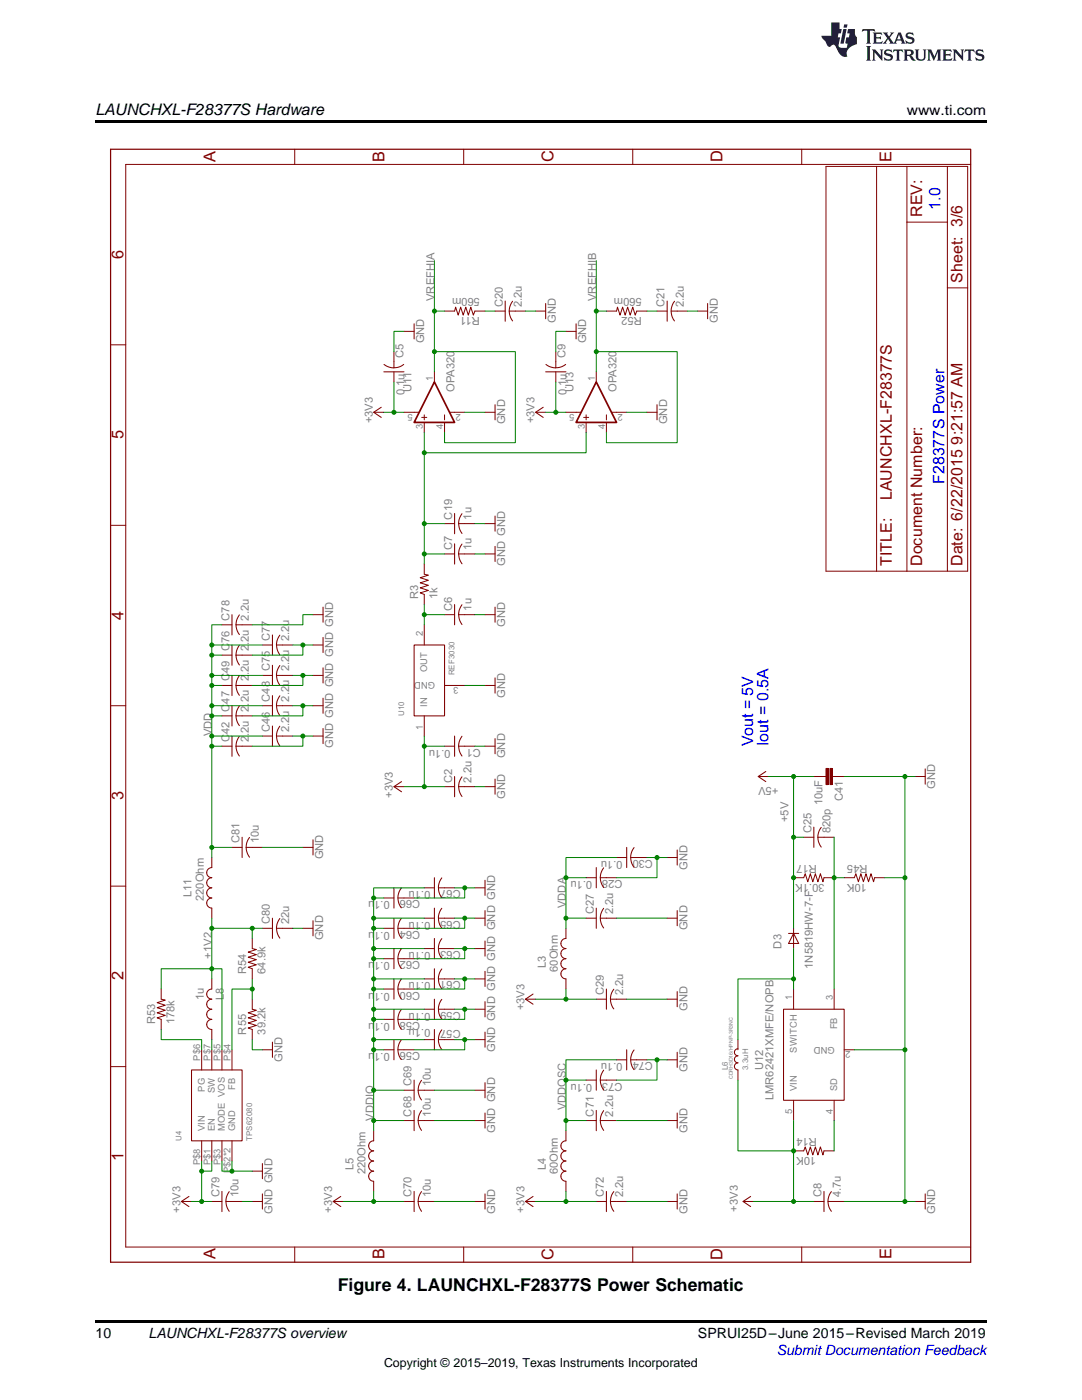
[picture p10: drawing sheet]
<svg xmlns="http://www.w3.org/2000/svg" width="216mm" height="279mm" viewBox="0 0 216 279" stroke-linecap="round" stroke-linejoin="round" font-family="sans-serif">
<path d="M19 263.5h177.8v.6h-177.8z" fill="#000"/>
<g fill="none" stroke="#800000" stroke-width=".21">
<path d="M76.6 74.2h4M76.6 72.7l.8 .5 1.2 .2M80.6 72.7l-.8 .5-1.2 .2M82.6 64.6v3M100.8 60.1v4M102.3 60.1a3.2 3.2 0 0 0 0 4M108.9 74.2h4M108.9 60.6v3M108.9 72.7l.8 .5 1.2 .2M112.9 72.7l-.8 .5-1.2 .2M115 64.6v3M133.1 60.1v4"/>
<path d="M134.6 60.1a3.2 3.2 0 0 0 0 4M141.2 60.6v3M76.1 81.3l-1.5 1 1.5 1M98.8 80.8v3M108.4 81.3l-1.5 1 1.5 1M131.1 80.8v3M90.7 102.5v4M90.7 108.5v4.1M91.5 110.6l.3 1.2 .4 .7M91.5 104.5l.3 1.2 .4 .8M92.2 108.6l-.6 1.1-.1 .9M92.2 102.5l-.6 1.1-.1 .9"/>
<path d="M98.8 103v3M98.8 109v3.1M46.3 122.7v4M46.3 128.7v4.1M46.3 134.8v4M47.8 134.8a3.2 3.2 0 0 0 0 4M47.8 128.8a3.2 3.2 0 0 0 0 3.9M47.8 122.7a3.2 3.2 0 0 0 0 3.9M54.4 126.7v4M54.4 132.8v4M54.4 138.8v4.1M55.8 138.9a3.2 3.2 0 0 0 0 3.9"/>
<path d="M55.8 132.8a3.2 3.2 0 0 0 0 3.9M55.8 126.8a3.2 3.2 0 0 0 0 3.9M64.5 121.2v3M64.5 127.2v3M64.5 133.3v3M64.5 139.3v3.1M82.6 128.7h6.1v14.2h-6.1zM90.7 120.6v4.1M91.5 122.7l.3 1.2 .4 .7M92.2 120.7l-.6 1.1-.1 .9M98.8 121.2v3M98.8 135.3v3"/>
<path d="M46.3 140.8v4.1M46.3 146.9v4M47.8 146.9a3.2 3.2 0 0 0 0 4M47.8 140.9a3.2 3.2 0 0 0 0 3.9M54.4 144.9v4M55.8 144.9a3.2 3.2 0 0 0 0 4M64.5 145.4v3M80.1 156l-1.5 1 1.5 1M90.7 146.9v4M90.7 155v4M91.5 148.9l.3 1.2 .4 .8M91.5 157l.3 1.2 .4 .8"/>
<path d="M92.2 146.9l-.6 1.2-.1 .8M92.2 155l-.6 1.2-.1 .8M98.8 147.4v3M98.8 155.5v3M152.8 154l-1.5 1 1.5 1M184.6 153.5v3M42.3 173.1a1.01 1.01 0 0 0-1.1 1.1 1.01 1.01 0 0 0 1.1 1 1.01 1.01 0 0 0-1.1 1 1.01 1.01 0 0 0 1.1 1 1.01 1.01 0 0 0-1.1 1 1.01 1.01 0 0 0 1.1 1 1.01 1.01 0 0 0-1.1 1 1.01 1.01 0 0 0 1.1 1M48.3 167.1v4M49.1 169.1l.3 1.2 .4 .8M49.8 167.1l-.4 .8-.3 1.2M62.5 167.6v3M78.6 177.2v4"/>
<path d="M80.1 177.2a3.2 3.2 0 0 0 0 4M86.7 175.2v4M88.2 175.2a3.2 3.2 0 0 0 0 4M96.8 175.7v3M119 173.1v4.1M120.5 173.2a3.2 3.2 0 0 0 0 3.9M125 169.1v4M126.5 169.2a3.2 3.2 0 0 0 0 3.9M135.1 169.6v3.1M162.4 165.1v4M163.2 167.1l.1 .8 .6 1.2M163.9 165.1l-.5 .7-.2 1.3"/>
<path d="M42.3 197.4a1.01 1.01 0 0 0-1.1 1 1.01 1.01 0 0 0 1.1 1 1 1 0 0 0-1.1 1 1 1 0 0 0 1.1 1 1.01 1.01 0 0 0-1.1 1 1.01 1.01 0 0 0 1.1 1 1.01 1.01 0 0 0-1.1 1 1.01 1.01 0 0 0 1.1 1.1M54.4 183.2v4.1M55.8 183.3a3.2 3.2 0 0 0 0 3.9M62.5 183.8v3M78.6 183.2v4.1M78.6 189.3v4M78.6 195.4v4M80.1 195.4a3.2 3.2 0 0 0 0 4M80.1 189.3a3.2 3.2 0 0 0 0 4M80.1 183.3a3.2 3.2 0 0 0 0 3.9M86.7 181.2v4.1M86.7 187.3v4"/>
<path d="M86.7 193.3v4.1M86.7 199.4v4M88.2 199.4a3.2 3.2 0 0 0 0 4M88.2 193.4a3.2 3.2 0 0 0 0 3.9M88.2 187.3a3.2 3.2 0 0 0 0 4M88.2 181.3a3.2 3.2 0 0 0 0 3.9M96.8 181.7v3.1M96.8 187.8v3M96.8 193.8v3.1M96.8 199.9v3M106.4 198.4l-1.5 1 1.5 1M112.9 187.3a1.01 1.01 0 0 0-1 1 1.01 1.01 0 0 0 1 1 1.01 1.01 0 0 0-1 1 1.01 1.01 0 0 0 1 1 1 1 0 0 0-1 1 1 1 0 0 0 1 1 1.01 1.01 0 0 0-1 1 1.01 1.01 0 0 0 1 1.1"/>
<path d="M119 181.2v4.1M120.5 181.3a3.2 3.2 0 0 0 0 3.9M121 197.4v4M122.5 197.4a3.2 3.2 0 0 0 0 4M135.1 181.7v3.1M135.1 197.9v3M157.3 186.3h2.1M158.3 186.3l1.1 2h-2.1zM38.2 213.5h10.1v14.2h-10.1zM54.4 208v3M78.6 201.4v4.1M78.6 207.5v4"/>
<path d="M80.1 207.5a3.2 3.2 0 0 0 0 4M80.1 201.5a3.2 3.2 0 0 0 0 3.9M82.6 215.6v4M83.4 217.6l.3 1.2 .4 .7M84.1 215.6l-.6 1.1-.1 .9M86.7 205.5v4M88.2 205.5a3.2 3.2 0 0 0 0 3.9M96.8 206v3M96.8 216.1v3M119 213.5v4.1M120.5 213.6a3.2 3.2 0 0 0 0 3.9M125 209.5v4"/>
<path d="M126.5 209.5a3.2 3.2 0 0 0 0 4M135.1 210v3M147.2 209.3a.71 .71 0 0 0-.7 .7 .71 .71 0 0 0 .7 .7 .7 .7 0 0 0-.7 .7 .7 .7 0 0 0 .7 .7 .71 .71 0 0 0-.7 .7 .71 .71 0 0 0 .7 .7M156.3 201.4h12.1v18.2h-12.1zM37.7 238.8l-1.5 1 1.5 1M44.3 237.8v4M45.7 237.8a3.3 3.3 0 0 0 0 3.9M52.4 232.2v3M52.4 238.3v3M68 238.8l-1.5 1 1.5 1M74.6 227.7a1 1 0 0 0-1 1 1 1 0 0 0 1 1 1.01 1.01 0 0 0-1 1 1.01 1.01 0 0 0 1 1 1.01 1.01 0 0 0-1 1 1.01 1.01 0 0 0 1 1 1.01 1.01 0 0 0-1 1 1.01 1.01 0 0 0 1 1.1M82.6 221.6v4.1"/>
<path d="M82.6 237.8v4M83.4 223.6l.3 1.3 .4 .7M83.4 239.8l.3 1.2 .4 .7M84.1 221.6l-.6 1.2-.1 .8M84.1 237.8l-.6 1.1-.1 .9M96.8 222.1v3M96.8 238.3v3M106.4 238.8l-1.5 1 1.5 1M112.9 227.7a1 1 0 0 0-1 1 1 1 0 0 0 1 1 1.01 1.01 0 0 0-1 1 1.01 1.01 0 0 0 1 1 1.01 1.01 0 0 0-1 1 1.01 1.01 0 0 0 1 1 1.01 1.01 0 0 0-1 1 1.01 1.01 0 0 0 1 1.1M119 221.6v4.1M120.5 221.6a3.2 3.2 0 0 0 0 4M121 237.8v4"/>
<path d="M122.5 237.8a3.2 3.2 0 0 0 0 3.9M135.1 222.1v3M135.1 238.3v3M149.8 238.8l-1.5 1 1.5 1M164.4 237.8v4M165.9 237.8a3.2 3.2 0 0 0 0 3.9M184.6 238.3v3"/>
</g>
<g fill="none" stroke="#800000" stroke-width=".2">
<path d="M58.8 29.8v3M92.5 29.8v3M126.3 29.8v3M160 29.8v3M174.9 33.2v80.8M181 33.2v80.8M189 33.2h-24.2v80.8h24.2M193.7 32.8h-168.6v216.1h168.6M181 44.3h8M189 44.3v-11.1h4.1v80.8h-4.1v-56.5M189 57.5h4.1M189 44.3v13.2"/>
<path d="M22.1 68.8h3M78.6 70.2v3.2M78.6 74.2v2M80.6 66.1h2M86.7 74.2v2M88.7 62.1h2l.2-.8 .5 1.6 .5-1.6 .5 1.6 .5-1.6 .6 1.6 .4-1.6 .6 1.6 .3-.8h2M98.8 62.1h2M101.6 62.1h3.3M106.9 62.1h2M110.9 70.2v3.2M110.9 74.2v2M112.9 66.1h2.1"/>
<path d="M119 74.2v2M121 62.1h2l.2-.8 .5 1.6 .5-1.6 .5 1.6 .5-1.6 .5 1.6 .6-1.6 .5 1.6 .3-.8h2M131.1 62.1h2M133.9 62.1h3.3M139.2 62.1h2M74.6 82.3h2M80.6 82.3h3M84.1 83.3h1.1M84.7 82.8v1M84.7 84.3v2M88.7 82.8v1M88.7 84.3v2"/>
<path d="M89.8 82.3h2.9M96.8 82.3h2M106.9 82.3h2M112.9 82.3h3M116.5 83.3h1M117 82.8v1M117 84.3v2M121 82.8v1M121 84.3v2M122.1 82.3h2.9M129.1 82.3h2M22.1 104.8h3"/>
<path d="M84.7 112.6v2l.8 .2-1.7 .5 1.7 .5-1.7 .5 1.7 .5-1.7 .5 1.7 .5-1.7 .5 .9 .3v2M88.7 110.6h2M88.7 104.5h2M91.5 110.6h3.3M91.5 104.5h3.3M96.8 110.6h2M96.8 104.5h2M44.3 136.8h2M44.3 130.7h2M44.3 124.7h2M47.1 136.8h3.2M47.1 130.7h3.2"/>
<path d="M47.1 124.7h3.2M52.4 134.8h2M52.4 128.7h2M55.2 134.8h3.2M55.2 128.7h3.2M62.5 134.8h2M62.5 128.7h2M62.5 122.7h2M84.7 124.7v4M88.7 136.8h4M88.7 122.7h2M91.5 122.7h3.3"/>
<path d="M96.8 136.8h2M96.8 122.7h2M22.1 140.8h3M44.3 148.9h2M44.3 142.9h2M47.1 148.9h3.2M47.1 142.9h3.2M52.4 146.9h2M52.4 140.8h2M55.2 146.9h3.2M55.2 140.8h3.2M62.5 146.9h2"/>
<path d="M62.5 140.8h2M78.6 157h2M84.7 142.9v4M88.7 148.9h2M88.7 157h2M91.5 148.9h3.3M91.5 157h3.3M96.8 148.9h2M96.8 157h2M151.3 155h2M162.4 155h2.4M164.8 153.4h.4v3.2h-.4z"/>
<path d="M165.6 153.4h.4v3.2h-.4zM166 155h2.4M182.6 155h2M22.1 176.8h3M42.3 171.1v2M46.3 169.1h2M49.1 169.1h3.3M60.4 169.1h2.1M76.6 179.2h2M79.4 179.2h3.2M84.7 177.2h2M87.5 177.2h3.2"/>
<path d="M94.8 177.2h2M117 175.2h2M119.8 175.2h3.2M123 171.1h2M125.8 171.1h3.3M133.1 171.1h2M158.3 175.2h2.1l.3-.8 .5 1.6 .5-1.6 .5 1.6 .5-1.6 .5 1.6 .5-1.6 .5 1.6 .2-.8h2M160.4 167.1h2M163.2 167.1h3.2M168.4 175.2h2.1l.3-.8 .5 1.6 .5-1.6 .5 1.6 .5-1.6 .5 1.6 .5-1.6 .5 1.6 .2-.8h2M32.2 197.4v2l.8 .2-1.6 .5 1.6 .5-1.6 .5 1.6 .5-1.6 .5 1.6 .5-1.6 .5 .8 .3v2.1M42.3 181.2v2"/>
<path d="M42.3 195.4v2M50.3 187.3v2l.8 .2-1.6 .5 1.6 .5-1.6 .5 1.6 .5-1.6 .5 1.6 .5-1.6 .5 .8 .3v2.1M50.3 199.4v2l.8 .2-1.6 .5 1.6 .5-1.6 .5 1.6 .5-1.6 .6 1.6 .4-1.6 .6 .8 .3v2M52.4 185.3h2M55.2 185.3h3.2M60.4 185.3h2.1M76.6 185.3h2M76.6 197.4h2M76.6 191.3h2M79.4 185.3h3.2M79.4 197.4h3.2M79.4 191.3h3.2"/>
<path d="M84.7 195.4h2M84.7 189.3h2M84.7 183.2h2M87.5 195.4h3.2M87.5 189.3h3.2M87.5 183.2h3.2M94.8 195.4h2M94.8 189.3h2M94.8 183.2h2M104.9 199.4h2M112.9 185.3v2M112.9 195.4v2"/>
<path d="M117 183.2h2M119 199.4h2M119.8 183.2h3.2M121.8 199.4h3.2M133.1 183.2h2M133.1 199.4h2M158.3 185.3v4M158.3 197.4v4M166.4 197.4v4M22.1 212.9h3M40.2 209.5v4M42.3 205.5v2"/>
<path d="M42.3 209.5v4M44.3 209.5v4M46.3 209.5v4M52.4 209.5h2M76.6 209.5h2M76.6 203.4h2M79.4 209.5h3.2M79.4 203.4h3.2M80.6 217.6h2M83.4 217.6h3.3M84.7 207.5h2M84.7 201.4h2"/>
<path d="M87.5 207.5h3.2M87.5 201.4h3.2M94.8 207.5h2M94.8 201.4h2M94.8 217.6h2M117 215.6h2M119.8 215.6h3.2M123 211.5h2M125.8 211.5h3.3M133.1 211.5h2M147.2 207.5v2M147.2 213.5v2.1"/>
<path d="M158.3 219.6v4M166.4 219.6v4M168.4 209.5h2.1M36.2 239.8h2M40.2 227.7v4M42.3 227.7v4M42.3 239.8h2M44.3 227.7v4M45.1 239.8h3.2M46.3 227.7v4M50.3 239.8h2.1M50.3 233.7h2.1"/>
<path d="M66.5 239.8h2M74.6 225.7v2M74.6 235.8v2M80.6 239.8h2M80.6 223.6h2M83.4 239.8h3.3M83.4 223.6h3.3M94.8 239.8h2M94.8 223.6h2M104.9 239.8h2M112.9 225.7v2M112.9 235.8v2"/>
<path d="M117 223.6h2M119 239.8h2M119.8 223.6h3.2M121.8 239.8h3.2M133.1 239.8h2M133.1 223.6h2M148.3 239.8h2M158.3 229.7h2.1l.3-.8 .5 1.6 .5-1.6 .5 1.6 .5-1.6 .5 1.6 .5-1.6 .5 1.6 .2-.8h2M162.4 239.8h2M165.2 239.8h3.2M182.6 239.8h2M58.8 248.9v3"/>
<path d="M92.5 248.9v3M126.3 248.9v3M160 248.9v3"/>
</g>
<path d="M22.1 29.8h171.6v222.1h-171.6z" fill="none" stroke="#800000" stroke-width=".25"/>
<path d="M86.7 76.2l4 8.1h-8.1zM119 76.2l4 8.1h-8z" fill="none" stroke="#800000" stroke-width=".34"/>
<path d="M165 153.4v3.2M165.8 153.4v3.2" fill="none" stroke="#800000" stroke-width=".42"/>
<path d="M58.4 146.9h2M62.5 146.9h-2.1v2h-10.1" fill="none" stroke="#008000" stroke-width=".2"/>
<circle cx="60.4" cy="146.9" r=".4" fill="#008000"/>
<g fill="none" stroke="#008000" stroke-width=".2">
<path d="M58.4 140.8h2v2.1h-10.1M60.4 140.8h2.1"/>
<circle cx="60.4" cy="146.9" r=".4"/>
</g>
<circle cx="60.4" cy="140.8" r=".4" fill="#008000"/>
<g fill="none" stroke="#008000" stroke-width=".2">
<path d="M58.4 134.8h2v2h-10.1M60.4 134.8h2.1"/>
<circle cx="60.4" cy="140.8" r=".4"/>
</g>
<circle cx="60.4" cy="134.8" r=".4" fill="#008000"/>
<g fill="none" stroke="#008000" stroke-width=".2">
<path d="M58.4 128.7h2v2h-10.1M60.4 128.7h2.1"/>
<circle cx="60.4" cy="134.8" r=".4"/>
</g>
<circle cx="60.4" cy="128.7" r=".4" fill="#008000"/>
<g fill="none" stroke="#008000" stroke-width=".2">
<path d="M62.5 122.7h-2.1v2h-10.1M44.3 231.7v2h6M46.3 231.7v2"/>
<circle cx="60.4" cy="128.7" r=".4"/>
</g>
<circle cx="46.3" cy="233.7" r=".4" fill="#008000"/>
<g fill="none" stroke="#008000" stroke-width=".2">
<path d="M52.4 169.1h8M58.4 185.3h2M50.3 207.5v2h2.1M90.7 207.5h2M94.8 207.5h-2.1v2h-10.1M48.3 239.8h2"/>
<circle cx="46.3" cy="233.7" r=".4"/>
</g>
<circle cx="92.7" cy="207.5" r=".4" fill="#008000"/>
<g fill="none" stroke="#008000" stroke-width=".2">
<path d="M90.7 201.4h2M94.8 201.4h-2.1v2h-10.1"/>
<circle cx="92.7" cy="207.5" r=".4"/>
</g>
<circle cx="92.7" cy="201.4" r=".4" fill="#008000"/>
<g fill="none" stroke="#008000" stroke-width=".2">
<path d="M90.7 195.4h2v2h-10.1M92.7 195.4h2.1"/>
<circle cx="92.7" cy="201.4" r=".4"/>
</g>
<circle cx="92.7" cy="195.4" r=".4" fill="#008000"/>
<g fill="none" stroke="#008000" stroke-width=".2">
<path d="M90.7 189.3h2M94.8 189.3h-2.1v2h-10.1"/>
<circle cx="92.7" cy="195.4" r=".4"/>
</g>
<circle cx="92.7" cy="189.3" r=".4" fill="#008000"/>
<g fill="none" stroke="#008000" stroke-width=".2">
<path d="M90.7 183.2h2M94.8 183.2h-2.1v2.1h-10.1"/>
<circle cx="92.7" cy="189.3" r=".4"/>
</g>
<circle cx="92.7" cy="183.2" r=".4" fill="#008000"/>
<g fill="none" stroke="#008000" stroke-width=".2">
<path d="M90.7 177.2h2v2h-10.1M92.7 177.2h2.1"/>
<circle cx="92.7" cy="183.2" r=".4"/>
</g>
<circle cx="92.7" cy="177.2" r=".4" fill="#008000"/>
<g fill="none" stroke="#008000" stroke-width=".2">
<path d="M129.1 171.1h2M133.1 171.1h-2v4.1h-8.1M123 183.2h10.1M125 199.4h8.1M86.7 217.6h8.1M86.7 239.8h8.1M86.7 223.6h8.1"/>
<circle cx="92.7" cy="177.2" r=".4"/>
</g>
<circle cx="131.1" cy="171.1" r=".4" fill="#008000"/>
<g fill="none" stroke="#008000" stroke-width=".2">
<path d="M129.1 211.5h2M133.1 211.5h-2v4.1h-8.1M123 223.6h10.1M125 239.8h8.1"/>
<circle cx="131.1" cy="171.1" r=".4"/>
</g>
<circle cx="131.1" cy="211.5" r=".4" fill="#008000"/>
<g fill="none" stroke="#008000" stroke-width=".2">
<path d="M80.6 66.1h-2v4.1M104.9 62.1h2M112.9 66.1h-2v4.1M137.2 62.1h2M92.7 82.3h4.1M125 82.3h4.1M94.8 110.6h2M94.8 104.5h2M92.7 136.8h4.1M94.8 122.7h2M94.8 157h2M94.8 148.9h2"/>
<path d="M168.4 155h12.2v84.8h-12.2M170.5 209.5h10.1"/>
<circle cx="131.1" cy="211.5" r=".4"/>
</g>
<circle cx="180.6" cy="209.5" r=".4" fill="#008000"/>
<g fill="none" stroke="#008000" stroke-width=".2">
<path d="M176.5 175.2h4.1"/>
<circle cx="180.6" cy="209.5" r=".4"/>
</g>
<circle cx="180.6" cy="175.2" r=".4" fill="#008000"/>
<g fill="none" stroke="#008000" stroke-width=".2">
<path d="M180.6 155h2"/>
<circle cx="180.6" cy="175.2" r=".4"/>
</g>
<circle cx="180.6" cy="155" r=".4" fill="#008000"/>
<g fill="none" stroke="#008000" stroke-width=".2">
<path d="M180.6 239.8h2"/>
<circle cx="180.6" cy="155" r=".4"/>
</g>
<circle cx="180.6" cy="239.8" r=".4" fill="#008000"/>
<g fill="none" stroke="#008000" stroke-width=".2">
<path d="M40.2 231.7v2h2.1v-2M40.2 233.7v6.1h-2"/>
<circle cx="180.6" cy="239.8" r=".4"/>
</g>
<circle cx="40.2" cy="233.7" r=".4" fill="#008000"/>
<g fill="none" stroke="#008000" stroke-width=".2">
<path d="M40.2 239.8h2.1"/>
<circle cx="40.2" cy="233.7" r=".4"/>
</g>
<circle cx="40.2" cy="239.8" r=".4" fill="#008000"/>
<g fill="none" stroke="#008000" stroke-width=".2">
<path d="M68.5 239.8h6.1M74.6 237.8v2h6"/>
<circle cx="40.2" cy="239.8" r=".4"/>
</g>
<circle cx="74.6" cy="239.8" r=".4" fill="#008000"/>
<g fill="none" stroke="#008000" stroke-width=".2">
<path d="M106.9 199.4h6M112.9 197.4v2h6.1"/>
<circle cx="74.6" cy="239.8" r=".4"/>
</g>
<circle cx="112.9" cy="199.4" r=".4" fill="#008000"/>
<g fill="none" stroke="#008000" stroke-width=".2">
<path d="M106.9 239.8h6M112.9 237.8v2h6.1"/>
<circle cx="112.9" cy="199.4" r=".4"/>
</g>
<circle cx="112.9" cy="239.8" r=".4" fill="#008000"/>
<g fill="none" stroke="#008000" stroke-width=".2">
<path d="M147.2 215.6v14.1h11.1v-6.1"/>
<circle cx="112.9" cy="239.8" r=".4"/>
</g>
<circle cx="158.3" cy="229.7" r=".4" fill="#008000"/>
<g fill="none" stroke="#008000" stroke-width=".2">
<path d="M150.3 239.8h8M158.3 229.7v10.1h4.1"/>
<circle cx="158.3" cy="229.7" r=".4"/>
</g>
<circle cx="158.3" cy="239.8" r=".4" fill="#008000"/>
<g fill="none" stroke="#008000" stroke-width=".2">
<path d="M84.7 146.9v10.1h-4.1M84.7 157h4"/>
<circle cx="158.3" cy="239.8" r=".4"/>
</g>
<circle cx="84.7" cy="157" r=".4" fill="#008000"/>
<g fill="none" stroke="#008000" stroke-width=".2">
<path d="M84.7 148.9h4"/>
<circle cx="84.7" cy="157" r=".4"/>
</g>
<circle cx="84.7" cy="148.9" r=".4" fill="#008000"/>
<g fill="none" stroke="#008000" stroke-width=".2">
<path d="M78.6 76.2v6.1M76.6 82.3h4"/>
<circle cx="84.7" cy="148.9" r=".4"/>
</g>
<circle cx="78.6" cy="82.3" r=".4" fill="#008000"/>
<g fill="none" stroke="#008000" stroke-width=".2">
<path d="M110.9 76.2v6.1M108.9 82.3h4"/>
<circle cx="78.6" cy="82.3" r=".4"/>
</g>
<circle cx="110.9" cy="82.3" r=".4" fill="#008000"/>
<g fill="none" stroke="#008000" stroke-width=".2">
<path d="M44.3 124.7h-2v24.2h2M42.3 142.9h2"/>
<circle cx="110.9" cy="82.3" r=".4"/>
</g>
<circle cx="42.3" cy="142.9" r=".4" fill="#008000"/>
<g fill="none" stroke="#008000" stroke-width=".2">
<path d="M42.3 136.8h2"/>
<circle cx="42.3" cy="142.9" r=".4"/>
</g>
<circle cx="42.3" cy="136.8" r=".4" fill="#008000"/>
<g fill="none" stroke="#008000" stroke-width=".2">
<path d="M42.3 130.7h2"/>
<circle cx="42.3" cy="136.8" r=".4"/>
</g>
<circle cx="42.3" cy="130.7" r=".4" fill="#008000"/>
<g fill="none" stroke="#008000" stroke-width=".2">
<path d="M42.3 146.9h10.1"/>
<circle cx="42.3" cy="130.7" r=".4"/>
</g>
<circle cx="42.3" cy="146.9" r=".4" fill="#008000"/>
<g fill="none" stroke="#008000" stroke-width=".2">
<path d="M42.3 140.8h10.1"/>
<circle cx="42.3" cy="146.9" r=".4"/>
</g>
<circle cx="42.3" cy="140.8" r=".4" fill="#008000"/>
<g fill="none" stroke="#008000" stroke-width=".2">
<path d="M42.3 134.8h10.1"/>
<circle cx="42.3" cy="140.8" r=".4"/>
</g>
<circle cx="42.3" cy="134.8" r=".4" fill="#008000"/>
<g fill="none" stroke="#008000" stroke-width=".2">
<path d="M42.3 128.7h10.1"/>
<circle cx="42.3" cy="134.8" r=".4"/>
</g>
<circle cx="42.3" cy="128.7" r=".4" fill="#008000"/>
<g fill="none" stroke="#008000" stroke-width=".2">
<path d="M42.3 148.9v20.2M46.3 169.1h-4v2"/>
<circle cx="42.3" cy="128.7" r=".4"/>
</g>
<circle cx="42.3" cy="169.1" r=".4" fill="#008000"/>
<circle cx="42.3" cy="169.1" r=".4" fill="none" stroke="#008000" stroke-width=".2"/>
<circle cx="42.3" cy="148.9" r=".4" fill="#008000"/>
<g fill="none" stroke="#008000" stroke-width=".2">
<path d="M42.3 195.4v-2.1h-10.1v4.1M42.3 193.3h2v16.2M32.2 205.5v2h8v2"/>
<circle cx="42.3" cy="148.9" r=".4"/>
</g>
<circle cx="42.3" cy="193.3" r=".4" fill="#008000"/>
<g fill="none" stroke="#008000" stroke-width=".2">
<path d="M50.3 185.3v2M52.4 185.3h-10.1v8"/>
<circle cx="42.3" cy="193.3" r=".4"/>
</g>
<circle cx="50.3" cy="185.3" r=".4" fill="#008000"/>
<g fill="none" stroke="#008000" stroke-width=".2">
<path d="M42.3 183.2v2.1"/>
<circle cx="50.3" cy="185.3" r=".4"/>
</g>
<circle cx="42.3" cy="185.3" r=".4" fill="#008000"/>
<g fill="none" stroke="#008000" stroke-width=".2">
<path d="M50.3 199.4v-2h-4v12.1M50.3 195.4v2M42.3 207.5v2"/>
<circle cx="42.3" cy="185.3" r=".4"/>
</g>
<circle cx="50.3" cy="197.4" r=".4" fill="#008000"/>
<g fill="none" stroke="#008000" stroke-width=".2">
<path d="M74.6 203.4v4.1M84.7 207.5h-10.1v2h2M84.7 201.4h-10.1v2h2"/>
<circle cx="50.3" cy="197.4" r=".4"/>
</g>
<circle cx="74.6" cy="207.5" r=".4" fill="#008000"/>
<circle cx="74.6" cy="207.5" r=".4" fill="none" stroke="#008000" stroke-width=".2"/>
<circle cx="74.6" cy="203.4" r=".4" fill="#008000"/>
<g fill="none" stroke="#008000" stroke-width=".2">
<path d="M74.6 197.4v4M84.7 195.4h-10.1v2h2"/>
<circle cx="74.6" cy="203.4" r=".4"/>
</g>
<circle cx="74.6" cy="201.4" r=".4" fill="#008000"/>
<circle cx="74.6" cy="201.4" r=".4" fill="none" stroke="#008000" stroke-width=".2"/>
<circle cx="74.6" cy="197.4" r=".4" fill="#008000"/>
<g fill="none" stroke="#008000" stroke-width=".2">
<path d="M74.6 191.3v4.1M84.7 189.3h-10.1v2h2"/>
<circle cx="74.6" cy="197.4" r=".4"/>
</g>
<circle cx="74.6" cy="195.4" r=".4" fill="#008000"/>
<circle cx="74.6" cy="195.4" r=".4" fill="none" stroke="#008000" stroke-width=".2"/>
<circle cx="74.6" cy="191.3" r=".4" fill="#008000"/>
<g fill="none" stroke="#008000" stroke-width=".2">
<path d="M74.6 185.3v4M84.7 183.2h-10.1v2.1h2"/>
<circle cx="74.6" cy="191.3" r=".4"/>
</g>
<circle cx="74.6" cy="189.3" r=".4" fill="#008000"/>
<circle cx="74.6" cy="189.3" r=".4" fill="none" stroke="#008000" stroke-width=".2"/>
<circle cx="74.6" cy="185.3" r=".4" fill="#008000"/>
<g fill="none" stroke="#008000" stroke-width=".2">
<path d="M74.6 179.2v4M84.7 177.2h-10.1v2h2"/>
<circle cx="74.6" cy="185.3" r=".4"/>
</g>
<circle cx="74.6" cy="183.2" r=".4" fill="#008000"/>
<circle cx="74.6" cy="183.2" r=".4" fill="none" stroke="#008000" stroke-width=".2"/>
<circle cx="74.6" cy="179.2" r=".4" fill="#008000"/>
<g fill="none" stroke="#008000" stroke-width=".2">
<path d="M74.6 223.6v2.1"/>
<circle cx="74.6" cy="179.2" r=".4"/>
</g>
<circle cx="74.6" cy="209.5" r=".4" fill="#008000"/>
<g fill="none" stroke="#008000" stroke-width=".2">
<path d="M74.6 209.5v14.1M74.6 217.6h6"/>
<circle cx="74.6" cy="209.5" r=".4"/>
</g>
<circle cx="74.6" cy="217.6" r=".4" fill="#008000"/>
<g fill="none" stroke="#008000" stroke-width=".2">
<path d="M74.6 223.6h6"/>
<circle cx="74.6" cy="217.6" r=".4"/>
</g>
<circle cx="74.6" cy="223.6" r=".4" fill="#008000"/>
<g fill="none" stroke="#008000" stroke-width=".2">
<path d="M112.9 175.2v10.1M112.9 183.2h4.1"/>
<circle cx="74.6" cy="223.6" r=".4"/>
</g>
<circle cx="112.9" cy="183.2" r=".4" fill="#008000"/>
<g fill="none" stroke="#008000" stroke-width=".2">
<path d="M112.9 175.2h4.1"/>
<circle cx="112.9" cy="183.2" r=".4"/>
</g>
<circle cx="112.9" cy="175.2" r=".4" fill="#008000"/>
<g fill="none" stroke="#008000" stroke-width=".2">
<path d="M123 171.1h-10.1v4.1M112.9 215.6v10.1M112.9 223.6h4.1"/>
<circle cx="112.9" cy="175.2" r=".4"/>
</g>
<circle cx="112.9" cy="223.6" r=".4" fill="#008000"/>
<g fill="none" stroke="#008000" stroke-width=".2">
<path d="M112.9 215.6h4.1"/>
<circle cx="112.9" cy="223.6" r=".4"/>
</g>
<circle cx="112.9" cy="215.6" r=".4" fill="#008000"/>
<g fill="none" stroke="#008000" stroke-width=".2">
<path d="M162.4 155h-4.1v30.3M123 211.5h-10.1v4.1"/>
<circle cx="112.9" cy="215.6" r=".4"/>
</g>
<circle cx="158.3" cy="175.2" r=".4" fill="#008000"/>
<g fill="none" stroke="#008000" stroke-width=".2">
<path d="M158.3 167.1h2.1"/>
<circle cx="158.3" cy="175.2" r=".4"/>
</g>
<circle cx="158.3" cy="167.1" r=".4" fill="#008000"/>
<g fill="none" stroke="#008000" stroke-width=".2">
<path d="M153.3 155h5"/>
<circle cx="158.3" cy="167.1" r=".4"/>
</g>
<circle cx="158.3" cy="155" r=".4" fill="#008000"/>
<g fill="none" stroke="#008000" stroke-width=".2">
<path d="M84.7 120.6v4.1M84.7 122.7h4"/>
<circle cx="158.3" cy="155" r=".4"/>
</g>
<circle cx="84.7" cy="122.7" r=".4" fill="#008000"/>
<g fill="none" stroke="#008000" stroke-width=".2">
<path d="M84.7 86.3v26.3M84.7 110.6h4"/>
<circle cx="84.7" cy="122.7" r=".4"/>
</g>
<circle cx="84.7" cy="110.6" r=".4" fill="#008000"/>
<g fill="none" stroke="#008000" stroke-width=".2">
<path d="M117 86.3v4.1h-32.3"/>
<circle cx="84.7" cy="110.6" r=".4"/>
</g>
<circle cx="84.7" cy="90.4" r=".4" fill="#008000"/>
<g fill="none" stroke="#008000" stroke-width=".2">
<path d="M84.7 104.5h4"/>
<circle cx="84.7" cy="90.4" r=".4"/>
</g>
<circle cx="84.7" cy="104.5" r=".4" fill="#008000"/>
<g fill="none" stroke="#008000" stroke-width=".2">
<path d="M86.7 74.2v-4h16.1v18.2h-14.1v-2.1M88.7 62.1h-2v8.1M96.8 62.1h2M129.1 62.1h2"/>
<circle cx="84.7" cy="104.5" r=".4"/>
</g>
<circle cx="86.7" cy="70.2" r=".4" fill="#008000"/>
<g fill="none" stroke="#008000" stroke-width=".2">
<path d="M86.7 52v10.1"/>
<circle cx="86.7" cy="70.2" r=".4"/>
</g>
<circle cx="86.7" cy="62.1" r=".4" fill="#008000"/>
<g fill="none" stroke="#008000" stroke-width=".2">
<path d="M119 74.2v-4h16.1v18.2h-14.1v-2.1M121 62.1h-2v8.1"/>
<circle cx="86.7" cy="62.1" r=".4"/>
</g>
<circle cx="119" cy="70.2" r=".4" fill="#008000"/>
<g fill="none" stroke="#008000" stroke-width=".2">
<path d="M119 52v10.1"/>
<circle cx="119" cy="70.2" r=".4"/>
</g>
<circle cx="119" cy="62.1" r=".4" fill="#008000"/>
<g fill="none" stroke="#008000" stroke-width=".2">
<path d="M158.3 197.4v-2h-11.1v12.1M158.3 189.3v6.1M166.4 223.6v6.1"/>
<circle cx="119" cy="62.1" r=".4"/>
</g>
<circle cx="158.3" cy="195.4" r=".4" fill="#008000"/>
<g fill="none" stroke="#008000" stroke-width=".2">
<path d="M166.4 175.2h2"/>
<circle cx="158.3" cy="195.4" r=".4"/>
</g>
<circle cx="166.4" cy="175.2" r=".4" fill="#008000"/>
<g fill="none" stroke="#008000" stroke-width=".2">
<path d="M166.4 167.1v30.3"/>
<circle cx="166.4" cy="175.2" r=".4"/>
</g>
<path d="M19 24h177.8v.6h-177.8z" fill="#000"/>
<g fill="#231f20">
<path d="M172.1 5.8l-.1 .6 .5-.3h.5v.2v2.1l-.2 .3h1l-.2-.3v-2.1v-.2h.6l.4 .3-.1-.6zM174.1 6.5l.3 .4v1.5l-.3 .3h1.9l.1-.5a1.04 1.04 0 0 1-1.3 .1v-.6h.6l.4 .2v-.7l-.4 .2h-.6l.1-.6h.7l.4 .2-.1-.5zM176.1 6.5l.9 1.1-.9 1.1h.8l-.1-.2 .4-.7 .4 .7-.2 .2h1.6l-.2-.2 .1-.4h.9l.2 .4-.2 .2h.9l-.2-.3-.8-1.9h-.5l-.9 2.1-.7-1.1 .8-1h-.8l.1 .3-.3 .5-.4-.6 .2-.2zM179.4 6.9l.3 .9h-.7zM180.9 6.6a.63 .63 0 0 0-.2 .7 .63 .63 0 0 0 .6 .4l.6 .2 .1 .2a.75 .75 0 0 1-.7 .4 .75 .75 0 0 1-.6-.5l.1 .7 .2-.1a1.11 1.11 0 0 0 1.5-.5 1.13 1.13 0 0 0-1.3-.9l-.1-.3a1.04 1.04 0 0 1 1.2 .2l-.1-.6-.2 .1-.5-.1zM172.8 9.2l.3 .3v2.2l-.3 .4h1l-.2-.4v-2.2l.2-.3zM174 9.9l.2 .3v1.5l-.2 .4h.7l-.2-.4v-1.3l1.6 1.7v-1.9l.2-.3h-.7l.2 .3v.9l-1.2-1.2zM176.6 10a.62 .62 0 0 0-.2 .7 .62 .62 0 0 0 .6 .4l.6 .2 .1 .2a.76 .76 0 0 1-.7 .4 .76 .76 0 0 1-.6-.5l.1 .7 .1-.1a1.11 1.11 0 0 0 1.6-.6 1.13 1.13 0 0 0-1.3-.8l-.1-.3a1.04 1.04 0 0 1 1.2 .1l-.1-.5-.2 .1-.5-.2zM178.3 9.9l-.1 .6a.61 .61 0 0 1 .7-.3v1.5l-.2 .4h1l-.3-.4v-1.5a.63 .63 0 0 1 .8 .3l-.1-.6zM180.3 9.9l.2 .3v1.5l-.2 .4h.9l-.2-.2v-.7l.6 .2a.76 .76 0 0 0 1.1 .6l-1-.9a.58 .58 0 0 0 .6-.6 .58 .58 0 0 0-.5-.6zM181 10.2l.1-.1a.45 .45 0 0 1 .6 .1 .45 .45 0 0 1 .1 .5l-.8 .2zM182.5 9.9l.2 .2a2.17 2.17 0 0 0 .4 1.9 .99 .99 0 0 0 1.6-.7v-1.1l.2-.3h-.8l.2 .2a1.92 1.92 0 0 1-.2 1.7 .6 .6 0 0 1-.9-.5v-1.1l.2-.3zM185 9.9l.2 .3v1.5l-.2 .4h.7l-.2-.4v-1.4l.8 1.8 .8-1.8v1.4l-.2 .4h1l-.3-.4v-1.5l.3-.3h-.8l-.7 1.4-.6-1.4zM188 9.9l.2 .3v1.5l-.2 .4h1.8l.2-.6a1.04 1.04 0 0 1-1.3 .2v-.6h.6l.4 .1v-.6l-.4 .2h-.6l.1-.6h.7l.4 .2-.1-.5zM190.1 9.9l.2 .3v1.5l-.2 .4h.7l-.2-.4v-1.3l1.6 1.7v-1.9l.2-.3h-.7l.2 .3v.9l-1.1-1.2zM192.6 9.9l-.1 .6a.61 .61 0 0 1 .7-.3v1.5l-.2 .4h.9l-.2-.4v-1.5a.63 .63 0 0 1 .8 .3l-.2-.6zM194.9 10a.62 .62 0 0 0-.2 .7 .62 .62 0 0 0 .6 .4l.5 .2 .2 .2a.76 .76 0 0 1-.7 .4 .76 .76 0 0 1-.7-.5l.2 .7 .1-.1a1.11 1.11 0 0 0 1.5-.6 1.13 1.13 0 0 0-1.2-.8l-.1-.3a1.04 1.04 0 0 1 1.2 .1l-.2-.5-.2 .1-.5-.2z"/>
<path d="M165.9 4.5v2.6h-2l.1 .4 .8 .9a.91 .91 0 0 0 .9 .9 .56 .56 0 0 1 .5-.4 .56 .56 0 0 1 .5 .3l.4 .8a1.53 1.53 0 0 0 2 1.3 1.54 1.54 0 0 1 1-2.1l.9-.4-.1-1.4a1.52 1.52 0 0 1-.3-1.6h-1.4l-.2 .9h.5l-.1 .8h-.5l-.2 .9v.2l.4 .1-.1 .9a1.93 1.93 0 0 1-1.7-.3l.3-1.8h-.4l.1-.8h.5l.2-.9h-.5v-1.3zM168.3 5.8l-.6 2.9h.7l.5-2.9zM168.4 4.9l-.1 .6h.7l.1-.6z"/>
</g>
<text font-size="3.5" x="67.4" y="257.6">Figure 4. LAUNCHXL-F28377S Power Schematic</text>
<g font-size="3.3" fill="#800000">
<text x="43" y="32.3" transform="rotate(-90 43 32.3)">A</text>
<text x="76.7" y="32.3" transform="rotate(-90 76.7 32.3)">B</text>
<text x="110.4" y="32.4" transform="rotate(-90 110.4 32.4)">C</text>
<text x="144.2" y="32.4" transform="rotate(-90 144.2 32.4)">D</text>
<text x="177.9" y="32.3" transform="rotate(-90 177.9 32.3)">E</text>
<text x="24.6" y="51.6" transform="rotate(-90 24.6 51.6)">6</text>
<text x="24.6" y="87.6" transform="rotate(-90 24.6 87.6)">5</text>
<text x="24.6" y="123.6" transform="rotate(-90 24.6 123.6)">4</text>
<text x="24.6" y="159.7" transform="rotate(-90 24.6 159.7)">3</text>
<text x="24.6" y="195.7" transform="rotate(-90 24.6 195.7)">2</text>
<text x="24.6" y="231.7" transform="rotate(-90 24.6 231.7)">1</text>
<text x="43" y="251.4" transform="rotate(-90 43 251.4)">A</text>
<text x="76.7" y="251.4" transform="rotate(-90 76.7 251.4)">B</text>
<text x="110.4" y="251.4" transform="rotate(-90 110.4 251.4)">C</text>
<text x="144.2" y="251.4" transform="rotate(-90 144.2 251.4)">D</text>
<text x="177.9" y="251.4" transform="rotate(-90 177.9 251.4)">E</text>
</g>
<text font-size="3.2" x="19" y="23">LAUNCHXL-F28377S Hardware</text>
<g font-size="3.2" fill="#00f">
<text x="187.6" y="41.9" transform="rotate(-90 187.6 41.9)">1.0</text>
<text x="188.4" y="96.6" transform="rotate(-90 188.4 96.6)">F28377S Power</text>
<text x="150.3" y="148.9" transform="rotate(-90 150.3 148.9)">Vout = 5V</text>
<text x="153.3" y="148.9" transform="rotate(-90 153.3 148.9)">Iout = 0.5A</text>
</g>
<g font-size="3.2" fill="#800000">
<text x="184" y="43.3" transform="rotate(-90 184 43.3)">REV:</text>
<text x="192.1" y="56.4" transform="rotate(-90 192.1 56.4)">Sheet: 3/6</text>
<text x="177.9" y="99.8" transform="rotate(-90 177.9 99.8)">LAUNCHXL-F28377S</text>
<text x="177.9" y="113" transform="rotate(-90 177.9 113)">TITLE:</text>
<text x="184" y="113" transform="rotate(-90 184 113)">Document Number:</text>
<text x="192.1" y="113" transform="rotate(-90 192.1 113)">Date: 6/22/2015 9:21:57 AM</text>
</g>
<g font-size="2.8">
<text x="180.9" y="23">www.ti.com</text>
<text x="19" y="267">10</text>
<text x="29.6" y="267.1">LAUNCHXL-F28377S overview</text>
<text x="139.3" y="267.1">SPRUI25D–June 2015–Revised March 2019</text>
</g>
<text font-size="2.8" fill="#00f" x="155" y="270.4">Submit Documentation Feedback</text>
<text font-size="2.5" x="76.6" y="272.7">Copyright © 2015–2019, Texas Instruments Incorporated</text>
<g font-size="2.2" fill="#808080">
<text x="95.8" y="59.5" transform="rotate(-180 95.8 59.5)">560m</text>
<text x="128.1" y="59.5" transform="rotate(-180 128.1 59.5)">560m</text>
<text x="86.7" y="60.1" transform="rotate(-90 86.7 60.1)">VREFHIA</text>
<text x="95.8" y="63.3" transform="rotate(-180 95.8 63.3)">R11</text>
<text x="100.3" y="61.3" transform="rotate(-90 100.3 61.3)">C20</text>
<text x="104.1" y="61.3" transform="rotate(-90 104.1 61.3)">2.2u</text>
<text x="110.9" y="64.5" transform="rotate(-90 110.9 64.5)">GND</text>
<text x="119" y="60.1" transform="rotate(-90 119 60.1)">VREFHIB</text>
<text x="128.1" y="63.3" transform="rotate(-180 128.1 63.3)">R52</text>
<text x="132.6" y="61.3" transform="rotate(-90 132.6 61.3)">C21</text>
<text x="136.5" y="61.3" transform="rotate(-90 136.5 61.3)">2.2u</text>
<text x="143.2" y="64.5" transform="rotate(-90 143.2 64.5)">GND</text>
<text x="80.5" y="71.5" transform="rotate(-90 80.5 71.5)">C5</text>
<text x="84.7" y="68.5" transform="rotate(-90 84.7 68.5)">GND</text>
<text x="112.8" y="71.5" transform="rotate(-90 112.8 71.5)">C9</text>
<text x="117" y="68.5" transform="rotate(-90 117 68.5)">GND</text>
<text x="80.7" y="78.8" transform="rotate(-90 80.7 78.8)">0.1u</text>
<text x="82.1" y="78.2" transform="rotate(-90 82.1 78.2)">U11</text>
<text x="90.7" y="78.2" transform="rotate(-90 90.7 78.2)">OPA320</text>
<text x="113" y="78.8" transform="rotate(-90 113 78.8)">0.1u</text>
<text x="114.4" y="78.2" transform="rotate(-90 114.4 78.2)">U13</text>
<text x="123" y="78.2" transform="rotate(-90 123 78.2)">OPA320</text>
<text x="74.4" y="84.5" transform="rotate(-90 74.4 84.5)">+3V3</text>
<text x="100.8" y="84.7" transform="rotate(-90 100.8 84.7)">GND</text>
<text x="106.7" y="84.5" transform="rotate(-90 106.7 84.5)">+3V3</text>
<text x="133.1" y="84.7" transform="rotate(-90 133.1 84.7)">GND</text>
<text x="90.2" y="103.7" transform="rotate(-90 90.2 103.7)">C19</text>
<text x="94.1" y="103.7" transform="rotate(-90 94.1 103.7)">1u</text>
<text x="90.2" y="109.7" transform="rotate(-90 90.2 109.7)">C7</text>
<text x="94.1" y="109.7" transform="rotate(-90 94.1 109.7)">1u</text>
<text x="100.8" y="113" transform="rotate(-90 100.8 113)">GND GND</text>
<text x="83.5" y="119.6" transform="rotate(-90 83.5 119.6)">R3</text>
<text x="87.3" y="119.6" transform="rotate(-90 87.3 119.6)">1k</text>
<text x="45.8" y="123.9" transform="rotate(-90 45.8 123.9)">C78</text>
<text x="49.6" y="123.9" transform="rotate(-90 49.6 123.9)">2.2u</text>
<text x="90.2" y="121.9" transform="rotate(-90 90.2 121.9)">C6</text>
<text x="94.1" y="121.9" transform="rotate(-90 94.1 121.9)">1u</text>
<text x="100.8" y="125.1" transform="rotate(-90 100.8 125.1)">GND</text>
<text x="45.8" y="129.9" transform="rotate(-90 45.8 129.9)">C76</text>
<text x="49.6" y="129.9" transform="rotate(-90 49.6 129.9)">2.2u</text>
<text x="53.9" y="127.9" transform="rotate(-90 53.9 127.9)">C77</text>
<text x="57.7" y="127.9" transform="rotate(-90 57.7 127.9)">2.2u</text>
<text x="45.8" y="136" transform="rotate(-90 45.8 136)">C49</text>
<text x="49.6" y="136" transform="rotate(-90 49.6 136)">2.2u</text>
<text x="53.9" y="134" transform="rotate(-90 53.9 134)">C75</text>
<text x="57.7" y="134" transform="rotate(-90 57.7 134)">2.2u</text>
<text x="45.8" y="142.1" transform="rotate(-90 45.8 142.1)">C47</text>
<text x="49.6" y="142.1" transform="rotate(-90 49.6 142.1)">2.2u</text>
<text x="53.9" y="140" transform="rotate(-90 53.9 140)">C48</text>
<text x="57.7" y="140" transform="rotate(-90 57.7 140)">2.2u</text>
<text x="100.8" y="139.2" transform="rotate(-90 100.8 139.2)">GND</text>
<text x="42.3" y="146.9" transform="rotate(-90 42.3 146.9)">VDD</text>
<text x="45.8" y="148.1" transform="rotate(-90 45.8 148.1)">C42</text>
<text x="49.6" y="148.1" transform="rotate(-90 49.6 148.1)">2.2u</text>
<text x="53.9" y="146.1" transform="rotate(-90 53.9 146.1)">C46</text>
<text x="57.7" y="146.1" transform="rotate(-90 57.7 146.1)">2.2u</text>
<text x="66.5" y="149.3" transform="rotate(-90 66.5 149.3)">GND GND GND GND GND</text>
<text x="89.9" y="149.6" transform="rotate(-180 89.9 149.6)">0.1u</text>
<text x="96" y="149.4" transform="rotate(-180 96 149.4)">C1</text>
<text x="100.8" y="151.3" transform="rotate(-90 100.8 151.3)">GND</text>
<text x="78.4" y="159.2" transform="rotate(-90 78.4 159.2)">+3V3</text>
<text x="90.2" y="156.2" transform="rotate(-90 90.2 156.2)">C2</text>
<text x="94.1" y="156.2" transform="rotate(-90 94.1 156.2)">2.2u</text>
<text x="100.8" y="159.4" transform="rotate(-90 100.8 159.4)">GND</text>
<text x="155.3" y="157" transform="rotate(-180 155.3 157)">+5V</text>
<text x="164.1" y="160.7" transform="rotate(-90 164.1 160.7)">10uF</text>
<text x="168.2" y="159.8" transform="rotate(-90 168.2 159.8)">C41</text>
<text x="186.6" y="157.4" transform="rotate(-90 186.6 157.4)">GND</text>
<text x="157.4" y="164.1" transform="rotate(-90 157.4 164.1)">+5V</text>
<text x="161.9" y="166.3" transform="rotate(-90 161.9 166.3)">C25</text>
<text x="165.7" y="166.3" transform="rotate(-90 165.7 166.3)">820p</text>
<text x="47.8" y="168.3" transform="rotate(-90 47.8 168.3)">C81</text>
<text x="51.6" y="168.3" transform="rotate(-90 51.6 168.3)">10u</text>
<text x="64.5" y="171.5" transform="rotate(-90 64.5 171.5)">GND</text>
<text x="124.2" y="171.8" transform="rotate(-180 124.2 171.8)">0.1u</text>
<text x="130.3" y="171.6" transform="rotate(-180 130.3 171.6)">C30</text>
<text x="137.2" y="173.5" transform="rotate(-90 137.2 173.5)">GND</text>
<text x="163" y="172.6" transform="rotate(-180 163 172.6)">R17</text>
<text x="173.1" y="172.6" transform="rotate(-180 173.1 172.6)">R45</text>
<text x="38.2" y="179" transform="rotate(-90 38.2 179)">L11</text>
<text x="40.6" y="179.8" transform="rotate(-90 40.6 179.8)">220Ohm</text>
<text x="77.8" y="179.9" transform="rotate(-180 77.8 179.9)">0.1u</text>
<text x="83.9" y="179.7" transform="rotate(-180 83.9 179.7)">C66</text>
<text x="85.9" y="177.9" transform="rotate(-180 85.9 177.9)">0.1u</text>
<text x="91.9" y="177.7" transform="rotate(-180 91.9 177.7)">C67</text>
<text x="118.2" y="175.9" transform="rotate(-180 118.2 175.9)">0.1u</text>
<text x="124.2" y="175.7" transform="rotate(-180 124.2 175.7)">C28</text>
<text x="164.5" y="176.4" transform="rotate(-180 164.5 176.4)">30.1K</text>
<text x="173" y="176.4" transform="rotate(-180 173 176.4)">10K</text>
<text x="53.9" y="184.5" transform="rotate(-90 53.9 184.5)">C80</text>
<text x="57.7" y="184.5" transform="rotate(-90 57.7 184.5)">22u</text>
<text x="77.8" y="186" transform="rotate(-180 77.8 186)">0.1u</text>
<text x="83.9" y="185.8" transform="rotate(-180 83.9 185.8)">C64</text>
<text x="85.9" y="184" transform="rotate(-180 85.9 184)">0.1u</text>
<text x="91.9" y="183.7" transform="rotate(-180 91.9 183.7)">C65</text>
<text x="112.9" y="181.2" transform="rotate(-90 112.9 181.2)">VDDA</text>
<text x="118.5" y="182.4" transform="rotate(-90 118.5 182.4)">C27</text>
<text x="122.3" y="182.4" transform="rotate(-90 122.3 182.4)">2.2u</text>
<text x="137.2" y="185.7" transform="rotate(-90 137.2 185.7)">GND</text>
<text x="42.3" y="191.3" transform="rotate(-90 42.3 191.3)">+1V2</text>
<text x="64.5" y="187.7" transform="rotate(-90 64.5 187.7)">GND</text>
<text x="83.9" y="191.8" transform="rotate(-180 83.9 191.8)">C62</text>
<text x="85.9" y="190" transform="rotate(-180 85.9 190)">0.1u</text>
<text x="91.9" y="189.8" transform="rotate(-180 91.9 189.8)">C63</text>
<text x="156" y="189.3" transform="rotate(-90 156 189.3)">D3</text>
<text x="49.1" y="194.4" transform="rotate(-90 49.1 194.4)">R54</text>
<text x="53" y="194.4" transform="rotate(-90 53 194.4)">64.9k</text>
<text x="77.8" y="192" transform="rotate(-180 77.8 192)">0.1u</text>
<text x="83.9" y="197.9" transform="rotate(-180 83.9 197.9)">C60</text>
<text x="85.9" y="196.1" transform="rotate(-180 85.9 196.1)">0.1u</text>
<text x="91.9" y="195.9" transform="rotate(-180 91.9 195.9)">C61</text>
<text x="108.9" y="193.1" transform="rotate(-90 108.9 193.1)">L3</text>
<text x="111.3" y="193.9" transform="rotate(-90 111.3 193.9)">60Ohm</text>
<text x="162.2" y="193.3" transform="rotate(-90 162.2 193.3)">1N5819HW-7-F</text>
<text x="40.6" y="199.6" transform="rotate(-90 40.6 199.6)">1u</text>
<text x="44.7" y="199.6" transform="rotate(-90 44.7 199.6)">L8</text>
<text x="77.8" y="198.1" transform="rotate(-180 77.8 198.1)">0.1u</text>
<text x="83.9" y="203.9" transform="rotate(-180 83.9 203.9)">C58</text>
<text x="85.9" y="202.1" transform="rotate(-180 85.9 202.1)">0.1u</text>
<text x="91.9" y="201.9" transform="rotate(-180 91.9 201.9)">C59</text>
<text x="104.7" y="201.6" transform="rotate(-90 104.7 201.6)">+3V3</text>
<text x="120.5" y="198.6" transform="rotate(-90 120.5 198.6)">C29</text>
<text x="124.3" y="198.6" transform="rotate(-90 124.3 198.6)">2.2u</text>
<text x="137.2" y="201.8" transform="rotate(-90 137.2 201.8)">GND</text>
<text x="31" y="204.4" transform="rotate(-90 31 204.4)">R53</text>
<text x="34.8" y="204.4" transform="rotate(-90 34.8 204.4)">178k</text>
<text x="49.1" y="206.5" transform="rotate(-90 49.1 206.5)">R55</text>
<text x="53" y="206.5" transform="rotate(-90 53 206.5)">39.2k</text>
<text x="77.8" y="204.1" transform="rotate(-180 77.8 204.1)">0.1u</text>
<text x="85.9" y="205.4" transform="rotate(-180 85.9 205.4)">0.1u</text>
<text x="91.9" y="205.6" transform="rotate(-180 91.9 205.6)">C57</text>
<text x="98.8" y="209.9" transform="rotate(-90 98.8 209.9)">GND GND GND GND GND GND</text>
<text x="56.4" y="211.9" transform="rotate(-90 56.4 211.9)">GND</text>
<text x="77.8" y="210.2" transform="rotate(-180 77.8 210.2)">0.1u</text>
<text x="83.9" y="210" transform="rotate(-180 83.9 210)">C56</text>
<text x="124.2" y="212.2" transform="rotate(-180 124.2 212.2)">0.1u</text>
<text x="130.3" y="212" transform="rotate(-180 130.3 212)">C74</text>
<text x="137.2" y="213.9" transform="rotate(-90 137.2 213.9)">GND</text>
<text x="152.3" y="213.5" transform="rotate(-90 152.3 213.5)">U12</text>
<text x="82.1" y="216.8" transform="rotate(-90 82.1 216.8)">C69</text>
<text x="86" y="216.8" transform="rotate(-90 86 216.8)">10u</text>
<text x="112.9" y="221.6" transform="rotate(-90 112.9 221.6)">VDDOSC</text>
<text x="118.2" y="216.3" transform="rotate(-180 118.2 216.3)">0.1u</text>
<text x="124.2" y="216.1" transform="rotate(-180 124.2 216.1)">C73</text>
<text x="154.3" y="219.6" transform="rotate(-90 154.3 219.6)">LMR62421XMFE/NOPB</text>
<text x="74.6" y="223.6" transform="rotate(-90 74.6 223.6)">VDDIO</text>
<text x="82.1" y="222.8" transform="rotate(-90 82.1 222.8)">C68</text>
<text x="86" y="222.8" transform="rotate(-90 86 222.8)">10u</text>
<text x="98.8" y="226" transform="rotate(-90 98.8 226)">GND GND</text>
<text x="118.5" y="222.8" transform="rotate(-90 118.5 222.8)">C71</text>
<text x="122.3" y="222.8" transform="rotate(-90 122.3 222.8)">2.2u</text>
<text x="137.2" y="226" transform="rotate(-90 137.2 226)">GND</text>
<text x="163" y="227.1" transform="rotate(-180 163 227.1)">R14</text>
<text x="70.5" y="233.5" transform="rotate(-90 70.5 233.5)">L5</text>
<text x="108.9" y="233.5" transform="rotate(-90 108.9 233.5)">L4</text>
<text x="162.9" y="230.9" transform="rotate(-180 162.9 230.9)">10K</text>
<text x="43.8" y="239" transform="rotate(-90 43.8 239)">C79</text>
<text x="47.6" y="239" transform="rotate(-90 47.6 239)">10u</text>
<text x="72.9" y="234.3" transform="rotate(-90 72.9 234.3)">220Ohm</text>
<text x="82.1" y="239" transform="rotate(-90 82.1 239)">C70</text>
<text x="86" y="239" transform="rotate(-90 86 239)">10u</text>
<text x="111.3" y="234.3" transform="rotate(-90 111.3 234.3)">60Ohm</text>
<text x="120.5" y="239" transform="rotate(-90 120.5 239)">C72</text>
<text x="124.3" y="239" transform="rotate(-90 124.3 239)">2.2u</text>
<text x="163.9" y="239" transform="rotate(-90 163.9 239)">C8</text>
<text x="167.8" y="239" transform="rotate(-90 167.8 239)">4.7u</text>
<text x="36" y="242" transform="rotate(-90 36 242)">+3V3</text>
<text x="54.4" y="242.2" transform="rotate(-90 54.4 242.2)">GND GND</text>
<text x="66.3" y="242" transform="rotate(-90 66.3 242)">+3V3</text>
<text x="98.8" y="242.2" transform="rotate(-90 98.8 242.2)">GND</text>
<text x="104.7" y="242" transform="rotate(-90 104.7 242)">+3V3</text>
<text x="137.2" y="242.2" transform="rotate(-90 137.2 242.2)">GND</text>
<text x="147.3" y="241.8" transform="rotate(-90 147.3 241.8)">+3V3</text>
<text x="186.6" y="242.2" transform="rotate(-90 186.6 242.2)">GND</text>
</g>
<g font-size="1.9" fill="#808080">
<text x="86.4" y="75.9" transform="rotate(-90 86.4 75.9)">1</text>
<text x="118.7" y="75.9" transform="rotate(-90 118.7 75.9)">1</text>
<text x="82.4" y="82.6" transform="rotate(-180 82.4 82.6)">5</text>
<text x="91.9" y="82.6" transform="rotate(-180 91.9 82.6)">2</text>
<text x="114.7" y="82.6" transform="rotate(-180 114.7 82.6)">5</text>
<text x="124.3" y="82.6" transform="rotate(-180 124.3 82.6)">2</text>
<text x="84.4" y="85.5" transform="rotate(-90 84.4 85.5)">3</text>
<text x="88.4" y="85.5" transform="rotate(-90 88.4 85.5)">4</text>
<text x="116.7" y="85.5" transform="rotate(-90 116.7 85.5)">3</text>
<text x="120.7" y="85.5" transform="rotate(-90 120.7 85.5)">4</text>
<text x="84.4" y="126.9" transform="rotate(-90 84.4 126.9)">2</text>
<text x="85.3" y="134.2" transform="rotate(-90 85.3 134.2)">OUT</text>
<text x="86.8" y="136.2" transform="rotate(-180 86.8 136.2)">GND</text>
<text x="91.5" y="137.1" transform="rotate(-180 91.5 137.1)">3</text>
<text x="85.3" y="141" transform="rotate(-90 85.3 141)">IN</text>
<text x="84.4" y="145.7" transform="rotate(-90 84.4 145.7)">1</text>
<text x="158.1" y="199.6" transform="rotate(-90 158.1 199.6)">1</text>
<text x="166.2" y="199.6" transform="rotate(-90 166.2 199.6)">3</text>
<text x="166.6" y="208.9" transform="rotate(-180 166.6 208.9)">GND</text>
<text x="167" y="205.5" transform="rotate(-90 167 205.5)">FB</text>
<text x="169.7" y="209.8" transform="rotate(-180 169.7 209.8)">2</text>
<text x="40" y="211.7" transform="rotate(-90 40 211.7)">P$6</text>
<text x="42" y="211.7" transform="rotate(-90 42 211.7)">P$7</text>
<text x="44" y="211.7" transform="rotate(-90 44 211.7)">P$5</text>
<text x="46" y="211.7" transform="rotate(-90 46 211.7)">P$4</text>
<text x="159" y="210.1" transform="rotate(-90 159 210.1)">SWITCH</text>
<text x="40.8" y="217.9" transform="rotate(-90 40.8 217.9)">PG</text>
<text x="42.9" y="218.2" transform="rotate(-90 42.9 218.2)">SW</text>
<text x="46.9" y="217.6" transform="rotate(-90 46.9 217.6)">FB</text>
<text x="159" y="217.7" transform="rotate(-90 159 217.7)">VIN</text>
<text x="167" y="217.7" transform="rotate(-90 167 217.7)">SD</text>
<text x="40.8" y="225.8" transform="rotate(-90 40.8 225.8)">VIN</text>
<text x="42.9" y="225.8" transform="rotate(-90 42.9 225.8)">EN</text>
<text x="44.9" y="225.8" transform="rotate(-90 44.9 225.8)">MODE VOS</text>
<text x="46.9" y="225.8" transform="rotate(-90 46.9 225.8)">GND</text>
<text x="158.1" y="222.4" transform="rotate(-90 158.1 222.4)">5</text>
<text x="166.2" y="222.4" transform="rotate(-90 166.2 222.4)">4</text>
<text x="40" y="232.6" transform="rotate(-90 40 232.6)">P$8</text>
<text x="42" y="232.6" transform="rotate(-90 42 232.6)">P$1</text>
<text x="44" y="232.6" transform="rotate(-90 44 232.6)">P$3</text>
<text x="46" y="234.2" transform="rotate(-90 46 234.2)">P$2*2</text>
</g>
<g font-size="1.6" fill="#808080">
<text x="90.7" y="134.8" transform="rotate(-90 90.7 134.8)">REF3030</text>
<text x="80.6" y="142.9" transform="rotate(-90 80.6 142.9)">U10</text>
<text x="145.2" y="213.5" transform="rotate(-90 145.2 213.5)">L6</text>
<text x="149.3" y="213.5" transform="rotate(-90 149.3 213.5)">3.3uH</text>
<text x="36.2" y="227.7" transform="rotate(-90 36.2 227.7)">U4</text>
<text x="50.3" y="227.7" transform="rotate(-90 50.3 227.7)">TPS62080</text>
</g>
<text font-size="1" fill="#808080" x="146.2" y="215.4" transform="rotate(-90 146.2 215.4)">CDRH3D16/HPNP-3R3NC</text>
</svg>
